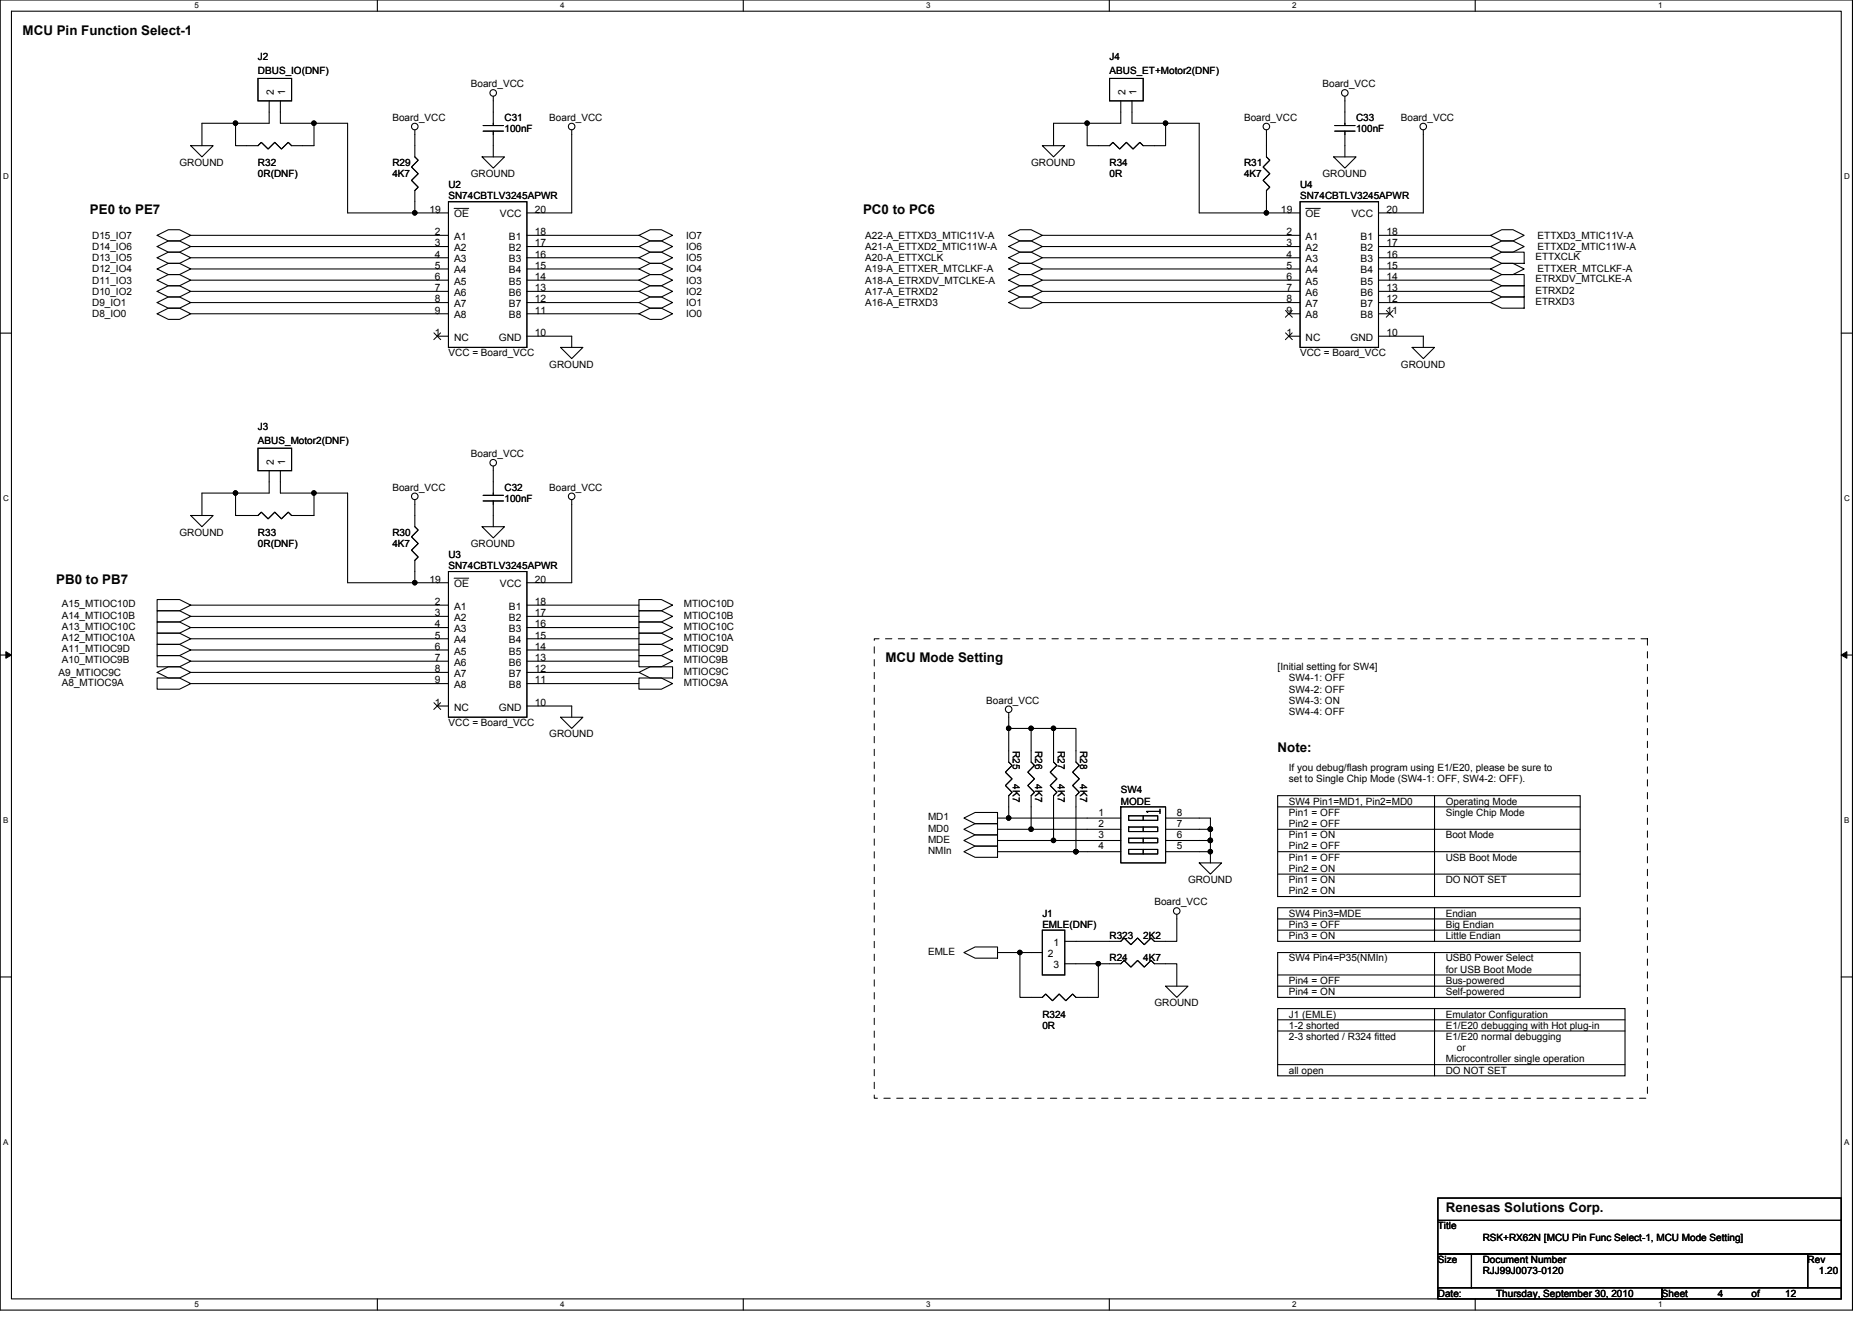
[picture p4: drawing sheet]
<svg xmlns="http://www.w3.org/2000/svg" width="297mm" height="210mm" viewBox="0 0 297 210" stroke-linecap="round" stroke-linejoin="round" font-family="sans-serif">
<path d="M0 0h293.9v207.9h-293.9zM1.8 1.8h290.4v204.3h-290.4z" fill="none" stroke="#000" stroke-width=".17"/>
<g fill="#fff">
<path d="M30.8 .2h.7v1.4h-.7z"/>
<path d="M30.8 206.3h.7v1.4h-.7z"/>
</g>
<path d="M59.9 0v1.8M59.9 206.1v1.8" fill="none" stroke="#000" stroke-width=".17"/>
<g fill="#fff">
<path d="M88.9 .2h.7v1.4h-.7z"/>
<path d="M88.9 206.3h.7v1.4h-.7z"/>
</g>
<path d="M117.9 0v1.8M117.9 206.1v1.8" fill="none" stroke="#000" stroke-width=".17"/>
<g fill="#fff">
<path d="M147 .2h.7v1.4h-.7z"/>
<path d="M147 206.3h.7v1.4h-.7z"/>
</g>
<path d="M176 0v1.8M176 206.1v1.8" fill="none" stroke="#000" stroke-width=".17"/>
<g fill="#fff">
<path d="M205 .2h.7v1.4h-.7z"/>
<path d="M205 206.3h.7v1.4h-.7z"/>
</g>
<path d="M234.1 0v1.8M234.1 206.1v1.8" fill="none" stroke="#000" stroke-width=".17"/>
<g fill="#fff">
<path d="M263.1 .2h.7v1.4h-.7z"/>
<path d="M263.1 206.3h.7v1.4h-.7z"/>
<path d="M.5 27.3h.9v1.4h-.9z"/>
<path d="M292.6 27.3h.9v1.4h-.9z"/>
<path d="M.5 78.4h.9v1.4h-.9z"/>
<path d="M292.6 78.4h.9v1.4h-.9z"/>
</g>
<path d="M0 52.9h1.8M292.2 52.9h1.7" fill="none" stroke="#000" stroke-width=".17"/>
<g fill="#fff">
<path d="M.5 129.5h.8v1.4h-.8z"/>
<path d="M292.6 129.5h.9v1.4h-.9z"/>
</g>
<path d="M0 103.9h1.8M292.2 103.9h1.7" fill="none" stroke="#000" stroke-width=".17"/>
<path d="M.9 103.4l.9 .5-.9 .5zM292.2 103.9l.8-.5v1z" fill="#000" stroke="#000" stroke-width=".16"/>
<g fill="#fff">
<path d="M.5 180.5h.8v1.4h-.8z"/>
<path d="M292.6 180.5h.9v1.4h-.9z"/>
</g>
<g fill="none" stroke="#000" stroke-width=".17">
<path d="M40.9 12.4h5.4v3.6h-5.4zM42.7 16v3.6h-5.3M44.5 16v3.6h5.3M49.8 19.6h5.4v14.2h10.6M49.8 19.6v3.5h-3.5l-.6-.5-1 1-1.1-1-1.1 1-1-1-.6 .5h-3.5v-3.5h-5.4v3.5M76.7 19.9h3.2M78.3 15.3v4.6M176.1 12.4h5.3v3.6h-5.3zM177.8 16v3.6h-5.3M179.6 16v3.6h5.4M185 19.6h5.3v14.2h10.7M185 19.6v3.5h-3.6l-.5-.5-1.1 1-1.1-1-1 1-1.1-1-.5 .5h-3.6v-3.5h-5.3v3.5"/>
<path d="M211.8 19.9h3.2M213.4 15.3v4.6M24.9 39.1l1.8-.9h1.8l1.8 .9-1.8 .9h-1.8zM24.9 37.3l1.8-.9h1.8l1.8 .9-1.8 .9h-1.8zM30.3 23.1h3.5l-1.8 1.8zM30.3 37.3h40.9M65.8 20.6v4.3l.6 .5-1.1 1.1 1.1 1.1-1.1 1 1.1 1.1-.6 .5v3.6M65.8 33.8h5.4M71.2 32h12.4v23.1h-12.4zM71.2 39.1h-40.9M76.5 24.9h3.5l-1.7 1.8zM76.7 20.8h3.2"/>
<path d="M78.3 20.8v4.1M83.6 37.3h17.8M83.6 39.1h17.8M90.7 20.6v13.2h-7.1M101.4 37.3l1.8-.9h1.7l1.8 .9-1.8 .9h-1.7zM101.4 39.1l1.8-.9h1.7l1.8 .9-1.8 .9h-1.7zM160.1 37.3l1.7-.9h1.8l1.8 .9-1.8 .9h-1.8zM160.1 39.1l1.7-.9h1.8l1.8 .9-1.8 .9h-1.8zM165.4 23.1h3.5l-1.7 1.8zM165.4 37.3h40.9M201 20.6v4.3l.5 .5-1.1 1.1 1.1 1.1-1.1 1 1.1 1.1-.5 .5v3.6M206.3 33.8h-5.3"/>
<path d="M206.3 39.1h-40.9M206.3 32h12.4v23.1h-12.4zM211.6 24.9h3.6l-1.8 1.8zM211.8 20.8h3.2M213.4 20.8v4.1M218.7 37.3h17.8M218.7 39.1h17.8M225.8 20.6v13.2h-7.1M236.5 37.3l1.8-.9h1.8l1.7 .9-1.7 .9h-1.8zM236.5 39.1l1.8-.9h1.8l1.7 .9-1.7 .9h-1.8zM24.9 40.9l1.8-.9h1.8l1.8 .9-1.8 .9h-1.8zM24.9 42.7l1.8-.9h1.8l1.8 .9-1.8 .9h-1.8z"/>
<path d="M24.9 44.4l1.8-.8h1.8l1.8 .8-1.8 .9h-1.8zM24.9 46.2l1.8-.9h1.8l1.8 .9-1.8 .9h-1.8zM24.9 48l1.8-.9h1.8l1.8 .9-1.8 .9h-1.8zM24.9 49.8l1.8-.9h1.8l1.8 .9-1.8 .9h-1.8zM30.3 44.4h40.9M30.3 46.2h40.9M30.3 48h40.9M30.3 49.8h40.9M69.4 53.3h1.8M71.2 40.9h-40.9M71.2 42.7h-40.9M83.6 40.9h17.8"/>
<path d="M83.6 42.7h17.8M83.6 53.3h7.1v1.8M83.6 44.4l17.8 .1M83.6 46.2h17.8M88.9 55.1h3.6l-1.8 1.8zM101.4 48h-17.8M101.4 49.8h-17.8M101.4 40.9l1.8-.9h1.7l1.8 .9-1.8 .9h-1.7zM101.4 42.7l1.8-.9h1.7l1.8 .9-1.8 .9h-1.7zM101.4 44.4l1.8-.8h1.7l1.8 .8-1.8 .9h-1.7zM101.4 46.2l1.8-.9h1.7l1.8 .9-1.8 .9h-1.7zM101.4 48l1.8-.9h1.7l1.8 .9-1.8 .9h-1.7z"/>
<path d="M101.4 49.8l1.8-.9h1.7l1.8 .9-1.8 .9h-1.7zM160.1 40.9l1.7-.9h1.8l1.8 .9-1.8 .9h-1.8zM160.1 42.7l1.7-.9h1.8l1.8 .9-1.8 .9h-1.8zM160.1 44.4l1.7-.8h1.8l1.8 .8-1.8 .9h-1.8zM160.1 46.2l1.7-.9h1.8l1.8 .9-1.8 .9h-1.8zM160.1 48l1.7-.9h1.8l1.8 .9-1.8 .9h-1.8zM165.4 44.4h40.9M204.5 53.3h1.8M204.5 49.8h1.8M206.3 46.2h-40.9M206.3 48h-40.9M206.3 40.9h-40.9"/>
<path d="M206.3 42.7h-40.9M218.7 48h17.8M218.7 40.9h17.8M218.7 42.7h17.8M218.7 53.3h7.1v1.8M218.7 44.4l17.8 .1M218.7 46.2h17.8M218.7 49.8h1.8M224.1 55.1h3.5l-1.8 1.8zM236.5 40.9l1.8-.9h3.5v1.8h-3.5zM236.5 44.5l1.8-.9h3.5v1.7h-3.5zM236.5 46.2l1.8-.9h3.5v1.8h-3.5z"/>
<path d="M236.5 48l1.8-.9h3.5v1.8h-3.5zM236.5 42.7l1.8-.9h1.8l1.7 .9-1.7 .9h-1.8zM40.9 71.1h5.4v3.6h-5.4zM42.7 74.7v3.5h-5.3M44.5 74.7v3.5h5.3M49.8 78.2h5.4v14.3h10.6M49.8 78.2v3.6h-3.5l-.6-.5-1 1-1.1-1-1.1 1-1-1-.6 .5h-3.5v-3.6h-5.4v3.6M65.8 79.3v4.3l.6 .5-1.1 1.1 1.1 1-1.1 1.1 1.1 1.1-.6 .5v3.6M76.7 79.5h3.2M76.7 78.6h3.2M78.3 74v4.6M78.3 79.5v4.1"/>
<path d="M90.7 79.3v13.2h-7.1M24.9 98.7h3.6l1.8 .9-1.8 .9h-3.6zM24.9 96.9h3.6l1.8 .9-1.8 .9h-3.6zM24.9 95.1h3.6l1.8 .9-1.8 .9h-3.6zM30.3 97.8h40.9M30.3 81.8h3.5l-1.8 1.8zM65.8 92.5h5.4M71.2 90.7h12.4v23.1h-12.4zM71.2 99.6h-40.9M71.2 96h-40.9M76.5 83.6h3.5l-1.7 1.7zM83.6 96h17.8"/>
<path d="M83.6 97.8h17.8M83.6 99.6h17.8M101.4 98.7h3.5l1.8 .9-1.8 .9h-3.5zM101.4 96.9h3.5l1.8 .9-1.8 .9h-3.5zM101.4 95.1h3.5l1.8 .9-1.8 .9h-3.5zM24.9 106.7l1.8-.9h1.8l1.8 .9-1.8 .9h-1.8zM24.9 107.6h3.6l1.8 .9-1.8 .8h-3.6zM24.9 104h3.6l1.8 .9-1.8 .9h-3.6zM24.9 102.2h3.6l1.8 .9-1.8 .9h-3.6zM24.9 100.5h3.6l1.8 .8-1.8 .9h-3.6zM30.3 104.9h40.9M30.3 106.7h40.9"/>
<path d="M30.3 108.5h40.9M69.4 112h1.8M71.2 101.3h-40.9M71.2 103.1h-40.9M83.6 106.7h17.8M83.6 108.5h17.8M83.6 101.3h17.8M83.6 112h7.1v1.8M83.6 103.1h17.8M83.6 104.9h17.8M88.9 113.8h3.6l-1.8 1.8zM101.4 107.6h3.5l1.8 .9-1.8 .8h-3.5z"/>
<path d="M101.4 106.7l1.8-.9h3.5v1.8h-3.5zM101.4 104h3.5l1.8 .9-1.8 .9h-3.5zM101.4 102.2h3.5l1.8 .9-1.8 .9h-3.5zM101.4 100.5h3.5l1.8 .8-1.8 .9h-3.5zM160.1 115.6h3.5v5.3l.5 .5-1 1.1 1 1.1-1 1 1 1.1-.5 .5v5.4M160.1 115.6v5.3l.5 .5-1.1 1.1 1.1 1.1-1.1 1 1.1 1.1-.5 .5v3.6M160.1 113.1v2.5M163.6 115.6h3.6v5.3l.5 .5-1.1 1.1 1.1 1.1-1.1 1 1.1 1.1-.5 .5v7.1M167.2 115.6h3.5v5.3l.6 .5-1.1 1.1 1.1 1.1-1.1 1 1.1 1.1-.6 .5v8.9M152.9 131.6l1.8-.9h3.6v1.8h-3.6zM152.9 133.3l1.8-.8h3.6v1.7h-3.6zM152.9 135.1l1.8-.9h3.6v1.8h-3.6z"/>
<path d="M152.9 129.8l1.8-.9h3.6v1.8h-3.6zM158.3 133.3h8.9M158.3 131.6h5.3M158.3 135.1h12.4M158.3 129.8h1.8M160.1 129.8h17.7M163.6 131.6h14.2M167.2 133.3l10.6 .1M170.7 135.1h7.1M177.8 128h7.2v8.9h-7.2zM179.1 131.2h4.6v.7h-4.6zM179.1 133h4.6v.7h-4.6z"/>
<path d="M179.1 134.8h4.6v.7h-4.6zM179.1 129.4h4.6v.8h-4.6zM181.4 129.4v.8M181.4 131.2v.7M181.4 133v.7M181.4 134.8v.7M184.1 128.7h-2.2l.2 .2M184.1 128.4v.7M185 129.8h7.1v1.8M190.3 136.9h3.5l-1.7 1.8zM192.1 131.6v1.7M192.1 135.1h-7.1"/>
<path d="M192.1 133.4v1.7M192.1 133.4h-7.1M192.1 135.1v1.8M192.1 131.6h-7.1M202.7 126.2h48v16h-48zM202.7 138.7h48M202.7 135.1h48M202.7 128h48M202.7 131.6h48M227.6 126.2v16M0 155h1.8M152.9 151.1l1.8-.9h3.6v1.8h-3.6z"/>
<path d="M158.3 151.1h3.5M161.8 151.1v7.1h3.6l.5-.5 1.1 1.1 1.1-1.1 1 1.1 1.1-1.1 .5 .5h3.6v-5.3M165.4 151.1h-3.6M165.4 147.6h3.5v7.1h-3.5zM168.9 152.9h5.4M174.3 152.9h3.5l.6-.5 1 1 1.1-1 1.1 1 1-1 .6 .5h3.5v3.6M185 156.5h3.5l-1.8 1.7zM186.7 145.1v4.3h-3.5l-.6-.6-1 1.1-1.1-1.1-1.1 1.1-1-1.1-.6 .6h-8.9M202.7 151.1h48v7.1h-48zM202.7 144h48v5.4h-48zM202.7 156.5h48M202.7 145.8h48"/>
<path d="M202.7 147.6h48M202.7 154.7h48M227.6 144v5.4M227.6 151.1v7.1M292.2 155h1.7M202.7 160h55.1v10.7h-55.1zM202.7 161.8h55.1M202.7 163.6h55.1M202.7 168.9h55.1M227.6 160v10.7M228.2 190.1h64v3.5h-64zM228.2 193.6h64v5.4h-64z"/>
<path d="M228.2 199h5.3v5.3h-5.3zM233.5 199h53.3v5.3h-53.3zM286.8 199h5.4v5.3h-5.4zM228.2 204.3h35.5v1.8h-35.5zM263.7 204.3h28.5v1.8h-28.5z"/>
<circle cx="78.3" cy="14.7" r=".52"/>
<circle cx="213.4" cy="14.7" r=".52"/>
<circle cx="65.8" cy="20.1" r=".52"/>
<circle cx="90.7" cy="20.1" r=".52"/>
<circle cx="200.9" cy="20.1" r=".52"/>
<circle cx="225.8" cy="20.1" r=".52"/>
<circle cx="65.8" cy="78.8" r=".52"/>
<circle cx="78.3" cy="73.4" r=".52"/>
<circle cx="90.7" cy="78.8" r=".52"/>
<circle cx="160" cy="112.5" r=".52"/>
<circle cx="186.7" cy="144.5" r=".52"/>
</g>
<g fill="#000" stroke="#000" stroke-width=".17">
<circle cx="37.4" cy="19.5" r=".35"/>
<circle cx="49.8" cy="19.5" r=".35"/>
<circle cx="172.5" cy="19.5" r=".35"/>
<circle cx="184.9" cy="19.5" r=".35"/>
<circle cx="65.8" cy="33.8" r=".35"/>
<circle cx="200.9" cy="33.8" r=".35"/>
<circle cx="37.4" cy="78.2" r=".35"/>
<circle cx="49.8" cy="78.2" r=".35"/>
<circle cx="65.8" cy="92.4" r=".35"/>
<circle cx="160" cy="115.6" r=".35"/>
<circle cx="163.6" cy="115.6" r=".35"/>
<circle cx="167.2" cy="115.6" r=".35"/>
<circle cx="160" cy="129.8" r=".35"/>
<circle cx="163.6" cy="131.6" r=".35"/>
<circle cx="167.2" cy="133.3" r=".35"/>
<circle cx="170.7" cy="135.1" r=".35"/>
<circle cx="192.1" cy="135.1" r=".35"/>
<circle cx="192.1" cy="133.3" r=".35"/>
<circle cx="192.1" cy="131.6" r=".35"/>
<circle cx="161.8" cy="151.1" r=".35"/>
<circle cx="174.3" cy="152.9" r=".35"/>
</g>
<path d="M138.7 101.3h122.7v72.9h-122.7z" fill="none" stroke="#000" stroke-width=".16" stroke-dasharray="1 1 1 1 1 1 1 1"/>
<g fill="none" stroke="#000" stroke-width=".16">
<path d="M72 33.1h2.4M207.2 33.1h2.3M68.9 52.8l1 1.1M69.9 52.8l-1.1 1.1M204 52.8l1.1 1.1M204 49.3l1.1 1M205 52.8l-1 1.1M205 49.3l-1 1M220 49.3l1.1 1M221 49.3l-1 1M72 91.7h2.4M68.9 111.5l1 1.1"/>
<path d="M69.9 111.5l-1.1 1.1"/>
</g>
<g font-size="2.1">
<text x="3.6" y="5.5">MCU Pin Function Select-1</text>
<text x="14.3" y="34">PE0 to PE7</text>
<text x="136.9" y="34">PC0 to PC6</text>
<text x="8.9" y="92.6">PB0 to PB7</text>
<text x="140.5" y="105.1">MCU Mode Setting</text>
<text x="202.7" y="119.3">Note:</text>
<text x="229.4" y="192.2">Renesas Solutions Corp.</text>
</g>
<g font-size="1.6">
<text x="40.9" y="9.6">J2</text>
<text x="40.9" y="11.7">DBUS_IO(DNF)</text>
<text x="176.1" y="9.6">J4</text>
<text x="176.1" y="11.7">ABUS_ET+Motor2(DNF)</text>
<text x="43.5" y="15.1" transform="rotate(-90 43.5 15.1)">2</text>
<text x="45.2" y="15.1" transform="rotate(-90 45.2 15.1)">1</text>
<text x="74.7" y="13.9">Board_VCC</text>
<text x="178.6" y="15.1" transform="rotate(-90 178.6 15.1)">2</text>
<text x="180.4" y="15.1" transform="rotate(-90 180.4 15.1)">1</text>
<text x="209.8" y="13.9">Board_VCC</text>
<text x="62.3" y="19.2">Board_VCC</text>
<text x="80" y="19.2">C31</text>
<text x="80" y="21">100nF</text>
<text x="87.2" y="19.2">Board_VCC</text>
<text x="197.4" y="19.2">Board_VCC</text>
<text x="215.2" y="19.2">C33</text>
<text x="215.2" y="21">100nF</text>
<text x="222.3" y="19.2">Board_VCC</text>
<text x="28.5" y="26.3">GROUND</text>
<text x="40.9" y="26.3">R32</text>
<text x="40.9" y="28.1">0R(DNF)</text>
<text x="62.3" y="26.3">R29</text>
<text x="62.3" y="28.1">4K7</text>
<text x="71.2" y="29.9">U2</text>
<text x="74.7" y="28.1">GROUND</text>
<text x="163.6" y="26.3">GROUND</text>
<text x="176.1" y="26.3">R34</text>
<text x="176.1" y="28.1">0R</text>
<text x="197.4" y="26.3">R31</text>
<text x="197.4" y="28.1">4K7</text>
<text x="206.3" y="29.9">U4</text>
<text x="209.8" y="28.1">GROUND</text>
<text x="68.1" y="33.8">19</text>
<text x="71.2" y="31.6">SN74CBTLV3245APWR</text>
<text x="72" y="34.5">OE</text>
<text x="79.3" y="34.5">VCC</text>
<text x="84.9" y="33.8">20</text>
<text x="203.3" y="33.8">19</text>
<text x="206.3" y="31.6">SN74CBTLV3245APWR</text>
<text x="207.2" y="34.5">OE</text>
<text x="214.4" y="34.5">VCC</text>
<text x="220" y="33.8">20</text>
<text x="14.6" y="37.9">D15_IO7</text>
<text x="14.6" y="39.6">D14_IO6</text>
<text x="14.6" y="41.4">D13_IO5</text>
<text x="69" y="37.3">2</text>
<text x="69" y="39.1">3</text>
<text x="69" y="40.9">4</text>
<text x="72" y="38.1">A1</text>
<text x="72" y="39.8">A2</text>
<text x="72" y="41.6">A3</text>
<text x="80.7" y="41.6">B3</text>
<text x="80.7" y="39.8">B2</text>
<text x="80.7" y="38.1">B1</text>
<text x="84.9" y="40.9">16</text>
<text x="84.9" y="39.1">17</text>
<text x="84.9" y="37.3">18</text>
<text x="108.9" y="37.9">IO7</text>
<text x="108.9" y="39.6">IO6</text>
<text x="108.9" y="41.4">IO5</text>
<text x="137.3" y="37.9">A22-A_ETTXD3_MTIC11V-A</text>
<text x="137.3" y="39.6">A21-A_ETTXD2_MTIC11W-A</text>
<text x="137.3" y="41.4">A20-A_ETTXCLK</text>
<text x="204.1" y="37.3">2</text>
<text x="204.1" y="39.1">3</text>
<text x="204.1" y="40.9">4</text>
<text x="207.2" y="38.1">A1</text>
<text x="207.2" y="39.8">A2</text>
<text x="207.2" y="41.6">A3</text>
<text x="215.9" y="41.6">B3</text>
<text x="215.9" y="39.8">B2</text>
<text x="215.9" y="38.1">B1</text>
<text x="220" y="40.9">16</text>
<text x="220" y="39.1">17</text>
<text x="220" y="37.3">18</text>
<text x="243.6" y="41.3">ETTXCLK</text>
<text x="244" y="37.9">ETTXD3_MTIC11V-A</text>
<text x="244" y="39.6">ETTXD2_MTIC11W-A</text>
<text x="14.6" y="43.2">D12_IO4</text>
<text x="14.6" y="45">D11_IO3</text>
<text x="14.6" y="46.8">D10_IO2</text>
<text x="69" y="42.7">5</text>
<text x="69" y="44.4">6</text>
<text x="69" y="46.2">7</text>
<text x="69" y="48">8</text>
<text x="72" y="43.4">A4</text>
<text x="72" y="45.2">A5</text>
<text x="72" y="46.9">A6</text>
<text x="80.7" y="46.9">B6</text>
<text x="80.7" y="45.2">B5</text>
<text x="80.7" y="43.4">B4</text>
<text x="84.9" y="48">12</text>
<text x="84.9" y="46.2">13</text>
<text x="84.9" y="44.4">14</text>
<text x="84.9" y="42.7">15</text>
<text x="108.9" y="43.2">IO4</text>
<text x="108.9" y="45">IO3</text>
<text x="108.9" y="46.8">IO2</text>
<text x="137.3" y="43.2">A19-A_ETTXER_MTCLKF-A</text>
<text x="137.3" y="45">A18-A_ETRXDV_MTCLKE-A</text>
<text x="137.3" y="46.8">A17-A_ETRXD2</text>
<text x="204.1" y="42.7">5</text>
<text x="204.1" y="44.4">6</text>
<text x="204.1" y="46.2">7</text>
<text x="204.1" y="48">8</text>
<text x="207.2" y="43.4">A4</text>
<text x="207.2" y="45.2">A5</text>
<text x="207.2" y="46.9">A6</text>
<text x="215.9" y="46.9">B6</text>
<text x="215.9" y="45.2">B5</text>
<text x="215.9" y="43.4">B4</text>
<text x="220" y="48">12</text>
<text x="220" y="46.2">13</text>
<text x="220" y="44.4">14</text>
<text x="220" y="42.7">15</text>
<text x="243.6" y="44.8">ETRXDV_MTCLKE-A</text>
<text x="243.6" y="46.6">ETRXD2</text>
<text x="244" y="43.2">ETTXER_MTCLKF-A</text>
<text x="14.6" y="48.5">D9_IO1</text>
<text x="14.6" y="50.3">D8_IO0</text>
<text x="69" y="53.3">1</text>
<text x="69" y="49.8">9</text>
<text x="72" y="48.7">A7</text>
<text x="72" y="50.5">A8</text>
<text x="80.7" y="50.5">B8</text>
<text x="80.7" y="48.7">B7</text>
<text x="84.9" y="53.3">10</text>
<text x="84.9" y="49.8">11</text>
<text x="108.9" y="48.5">IO1</text>
<text x="108.9" y="50.3">IO0</text>
<text x="137.3" y="48.5">A16-A_ETRXD3</text>
<text x="204.1" y="53.3">1</text>
<text x="204.1" y="49.8">9</text>
<text x="207.2" y="48.7">A7</text>
<text x="207.2" y="50.5">A8</text>
<text x="215.9" y="50.5">B8</text>
<text x="215.9" y="48.7">B7</text>
<text x="220" y="53.3">10</text>
<text x="220" y="49.8">11</text>
<text x="243.6" y="48.4">ETRXD3</text>
<text x="71.2" y="56.5">VCC = Board_VCC</text>
<text x="72" y="54.1">NC</text>
<text x="79.1" y="54.1">GND</text>
<text x="87.2" y="58.3">GROUND</text>
<text x="206.3" y="56.5">VCC = Board_VCC</text>
<text x="207.2" y="54.1">NC</text>
<text x="214.3" y="54.1">GND</text>
<text x="222.3" y="58.3">GROUND</text>
<text x="40.9" y="68.3">J3</text>
<text x="40.9" y="70.4">ABUS_Motor2(DNF)</text>
<text x="43.5" y="73.8" transform="rotate(-90 43.5 73.8)">2</text>
<text x="45.2" y="73.8" transform="rotate(-90 45.2 73.8)">1</text>
<text x="62.3" y="77.9">Board_VCC</text>
<text x="74.7" y="72.5">Board_VCC</text>
<text x="80" y="77.9">C32</text>
<text x="87.2" y="77.9">Board_VCC</text>
<text x="80" y="79.7">100nF</text>
<text x="28.5" y="85">GROUND</text>
<text x="40.9" y="85">R33</text>
<text x="40.9" y="86.8">0R(DNF)</text>
<text x="62.3" y="85">R30</text>
<text x="62.3" y="86.8">4K7</text>
<text x="71.2" y="88.5">U3</text>
<text x="74.7" y="86.8">GROUND</text>
<text x="68.1" y="92.4">19</text>
<text x="69" y="96">2</text>
<text x="71.2" y="90.3">SN74CBTLV3245APWR</text>
<text x="72" y="93.2">OE</text>
<text x="79.3" y="93.2">VCC</text>
<text x="84.9" y="96">18</text>
<text x="84.9" y="92.4">20</text>
<text x="9.8" y="101.7">A12_MTIOC10A</text>
<text x="9.8" y="99.9">A13_MTIOC10C</text>
<text x="9.8" y="98.1">A14_MTIOC10B</text>
<text x="9.8" y="96.4">A15_MTIOC10D</text>
<text x="69" y="97.8">3</text>
<text x="69" y="99.5">4</text>
<text x="69" y="101.3">5</text>
<text x="72" y="96.7">A1</text>
<text x="72" y="98.5">A2</text>
<text x="72" y="100.3">A3</text>
<text x="80.7" y="100.3">B3</text>
<text x="80.7" y="98.5">B2</text>
<text x="80.7" y="96.7">B1</text>
<text x="84.9" y="101.3">15</text>
<text x="84.9" y="99.5">16</text>
<text x="84.9" y="97.8">17</text>
<text x="108.5" y="101.7">MTIOC10A</text>
<text x="108.5" y="99.9">MTIOC10C</text>
<text x="108.5" y="98.1">MTIOC10B</text>
<text x="108.5" y="96.4">MTIOC10D</text>
<text x="9.3" y="107.2">A9_MTIOC9C</text>
<text x="9.8" y="105.3">A10_MTIOC9B</text>
<text x="9.8" y="103.5">A11_MTIOC9D</text>
<text x="69" y="103.1">6</text>
<text x="69" y="104.9">7</text>
<text x="69" y="106.7">8</text>
<text x="72" y="102.1">A4</text>
<text x="72" y="103.8">A5</text>
<text x="72" y="105.6">A6</text>
<text x="72" y="107.4">A7</text>
<text x="80.7" y="107.4">B7</text>
<text x="80.7" y="105.6">B6</text>
<text x="80.7" y="103.8">B5</text>
<text x="80.7" y="102.1">B4</text>
<text x="84.9" y="106.7">12</text>
<text x="84.9" y="104.9">13</text>
<text x="84.9" y="103.1">14</text>
<text x="108.5" y="107">MTIOC9C</text>
<text x="108.5" y="105.3">MTIOC9B</text>
<text x="108.5" y="103.5">MTIOC9D</text>
<text x="202.7" y="106.3">[Initial setting for SW4]</text>
<text x="9.8" y="108.8">A8_MTIOC9A</text>
<text x="69" y="112">1</text>
<text x="69" y="108.4">9</text>
<text x="72" y="112.7">NC</text>
<text x="72" y="109.2">A8</text>
<text x="79.1" y="112.7">GND</text>
<text x="80.7" y="109.2">B8</text>
<text x="84.9" y="112">10</text>
<text x="84.9" y="108.4">11</text>
<text x="108.5" y="108.8">MTIOC9A</text>
<text x="156.5" y="111.7">Board_VCC</text>
<text x="204.5" y="108.1">SW4-1: OFF</text>
<text x="204.5" y="109.9">SW4-2: OFF</text>
<text x="204.5" y="111.7">SW4-3: ON</text>
<text x="204.5" y="113.4">SW4-4: OFF</text>
<text x="71.2" y="115.2">VCC = Board_VCC</text>
<text x="87.2" y="117">GROUND</text>
<text x="160.7" y="119.1" transform="rotate(90 160.7 119.1)">R25</text>
<text x="164.3" y="119.1" transform="rotate(90 164.3 119.1)">R26</text>
<text x="167.8" y="119.1" transform="rotate(90 167.8 119.1)">R27</text>
<text x="171.4" y="119.1" transform="rotate(90 171.4 119.1)">R28</text>
<text x="160.7" y="124.5" transform="rotate(90 160.7 124.5)">4K7</text>
<text x="164.3" y="124.5" transform="rotate(90 164.3 124.5)">4K7</text>
<text x="167.8" y="124.5" transform="rotate(90 167.8 124.5)">4K7</text>
<text x="171.4" y="124.5" transform="rotate(90 171.4 124.5)">4K7</text>
<text x="177.8" y="125.9">SW4</text>
<text x="204.5" y="122.3">If you debug/flash program using E1/E20, please be sure to</text>
<text x="204.5" y="124.1">set to Single Chip Mode (SW4-1: OFF, SW4-2: OFF).</text>
<text x="147.3" y="131.9">MD0</text>
<text x="147.3" y="130.2">MD1</text>
<text x="174.3" y="129.4">1</text>
<text x="174.3" y="131.2">2</text>
<text x="177.8" y="127.7">MODE</text>
<text x="186.7" y="131.2">7</text>
<text x="186.7" y="129.4">8</text>
<text x="204.5" y="127.7">SW4 Pin1=MD1, Pin2=MD0</text>
<text x="204.5" y="131.2">Pin2 = OFF</text>
<text x="204.5" y="129.4">Pin1 = OFF</text>
<text x="229.4" y="129.4">Single Chip Mode</text>
<text x="229.4" y="127.7">Operating Mode</text>
<text x="147.3" y="133.7">MDE</text>
<text x="147.3" y="135.5">NMIn</text>
<text x="174.3" y="134.8">4</text>
<text x="174.3" y="133">3</text>
<text x="186.7" y="134.8">5</text>
<text x="186.7" y="133">6</text>
<text x="204.5" y="133">Pin1 = ON</text>
<text x="204.5" y="134.8">Pin2 = OFF</text>
<text x="204.5" y="136.5">Pin1 = OFF</text>
<text x="229.4" y="133">Boot Mode</text>
<text x="229.4" y="136.5">USB Boot Mode</text>
<text x="183.2" y="143.7">Board_VCC</text>
<text x="188.5" y="140.1">GROUND</text>
<text x="204.5" y="140.1">Pin1 = ON</text>
<text x="204.5" y="141.9">Pin2 = ON</text>
<text x="204.5" y="138.3">Pin2 = ON</text>
<text x="229.4" y="140.1">DO NOT SET</text>
<text x="165.4" y="145.4">J1</text>
<text x="165.4" y="147.2">EMLE(DNF)</text>
<text x="176.1" y="149">R323</text>
<text x="181.4" y="149">2K2</text>
<text x="204.5" y="145.4">SW4 Pin3=MDE</text>
<text x="204.5" y="147.2">Pin3 = OFF</text>
<text x="204.5" y="149">Pin3 = ON</text>
<text x="229.4" y="145.4">Endian</text>
<text x="229.4" y="147.2">Big Endian</text>
<text x="229.4" y="149">Little Endian</text>
<text x="147.3" y="151.5">EMLE</text>
<text x="166.3" y="151.8">2</text>
<text x="167.2" y="150.1">1</text>
<text x="167.2" y="153.6">3</text>
<text x="176.1" y="152.5">R24</text>
<text x="181.4" y="152.5">4K7</text>
<text x="204.5" y="152.5">SW4 Pin4=P35(NMIn)</text>
<text x="229.4" y="152.5">USB0 Power Select</text>
<text x="229.4" y="154.3">for USB Boot Mode</text>
<text x="165.4" y="161.4">R324</text>
<text x="183.2" y="159.7">GROUND</text>
<text x="204.5" y="156.1">Pin4 = OFF</text>
<text x="204.5" y="157.9">Pin4 = ON</text>
<text x="204.5" y="161.4">J1 (EMLE)</text>
<text x="229.4" y="161.4">Emulator Configuration</text>
<text x="229.4" y="156.1">Bus-powered</text>
<text x="229.4" y="157.9">Self-powered</text>
<text x="165.4" y="163.2">0R</text>
<text x="204.5" y="163.2">1-2 shorted</text>
<text x="204.5" y="165">2-3 shorted / R324 fitted</text>
<text x="229.4" y="163.2">E1/E20 debugging with Hot plug-in</text>
<text x="229.4" y="165">E1/E20 normal debugging</text>
<text x="231.2" y="166.8">or</text>
<text x="204.5" y="170.3">all open</text>
<text x="229.4" y="170.3">DO NOT SET</text>
<text x="229.4" y="168.6">Microcontroller single operation</text>
<text x="228.2" y="195.1">Title</text>
<text x="235.3" y="196.8">RSK+RX62N [MCU Pin Func Select-1, MCU Mode Setting]</text>
<text x="228.2" y="200.4">Size</text>
<text x="235.3" y="200.4">Document Number</text>
<text x="235.3" y="202.2">RJJ99J0073-0120</text>
<text x="286.8" y="200.4">Rev</text>
<text x="288.6" y="202.2">1.20</text>
<text x="228.2" y="205.7">Date:</text>
<text x="237.4" y="205.7">Thursday, September 30, 2010</text>
<text x="263.7" y="205.7">Sheet</text>
<text x="272.6" y="205.7">4</text>
<text x="277.9" y="205.7">of</text>
<text x="283.3" y="205.7">12</text>
</g>
<g font-size="1.3">
<text x="30.8" y="1.3">5</text>
<text x="88.9" y="1.3">4</text>
<text x="147" y="1.3">3</text>
<text x="205" y="1.3">2</text>
<text x="263.1" y="1.3">1</text>
<text x=".5" y="28.4">D</text>
<text x="292.6" y="28.4">D</text>
<text x=".5" y="79.5">C</text>
<text x="292.6" y="79.5">C</text>
<text x=".5" y="130.6">B</text>
<text x="292.6" y="130.6">B</text>
<text x=".5" y="181.7">A</text>
<text x="292.6" y="181.7">A</text>
<text x="30.8" y="207.4">5</text>
<text x="88.9" y="207.4">4</text>
<text x="147" y="207.4">3</text>
<text x="205" y="207.4">2</text>
<text x="263.1" y="207.4">1</text>
</g>
</svg>
